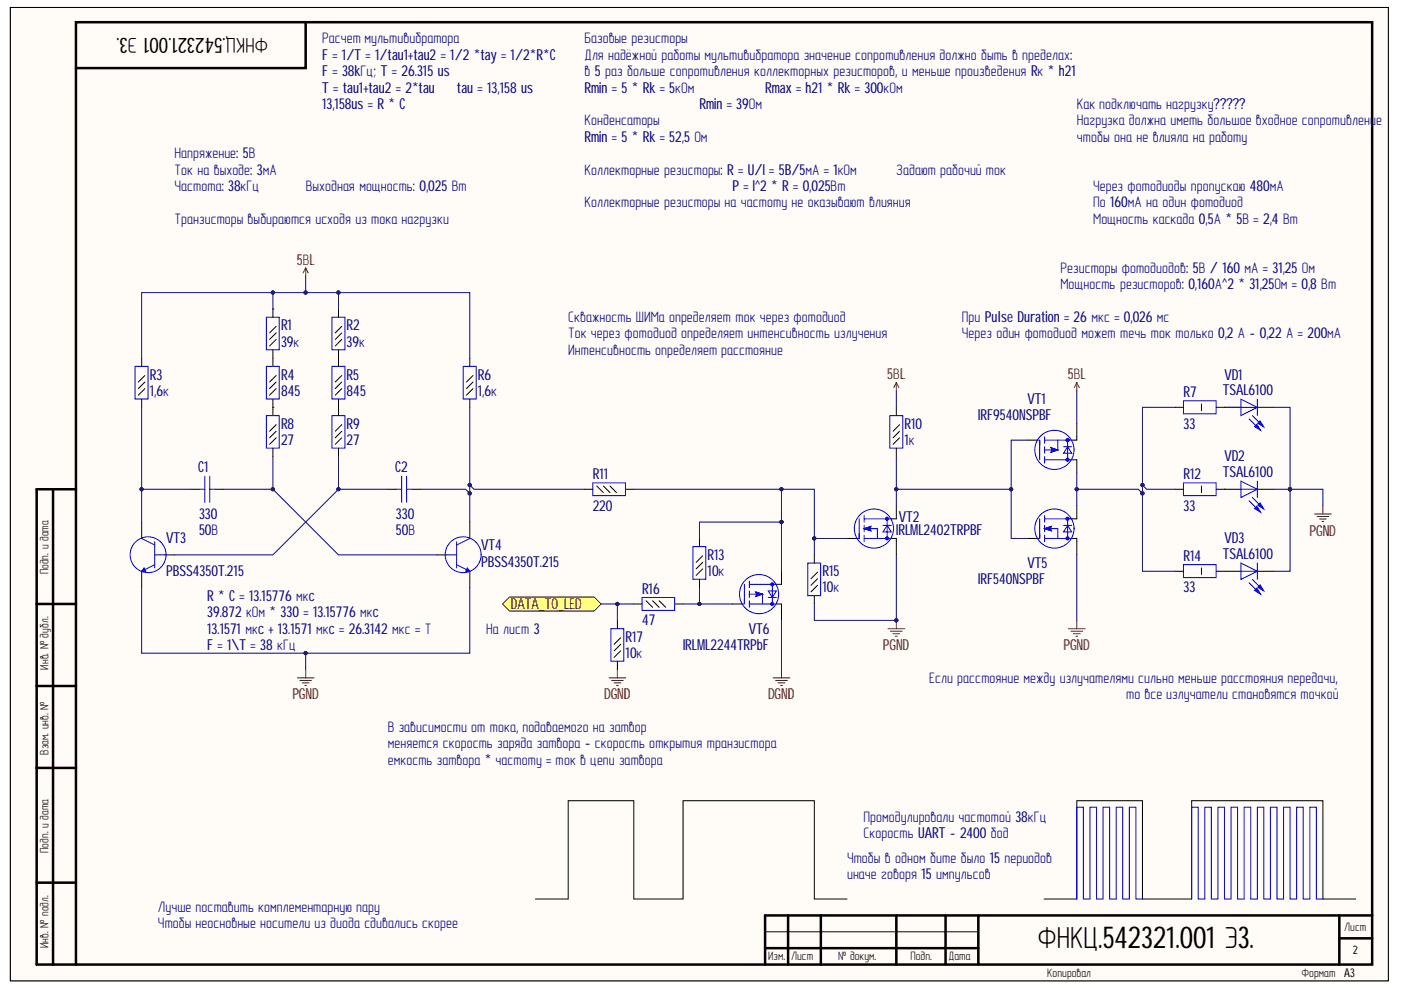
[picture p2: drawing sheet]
<svg xmlns="http://www.w3.org/2000/svg" width="297mm" height="210mm" viewBox="0 0 297 210" stroke-linecap="round" stroke-linejoin="round" font-family="sans-serif">
<path d="M2.2 1.6h292.2v206.4h-292.2z" fill="#fffcf8" stroke="#000" stroke-width=".21"/>
<g fill="none" stroke="#000" stroke-width=".53">
<path d="M16.1 4.7h274.8v199.8h-274.8zM64.8 4.7v9.7h-48.7M11.2 103.7v100.8M16.1 103.7h-8.3v100.8h8.3M7.8 128.1h8.3M7.8 145.4h8.3M7.8 162.8h8.3M7.8 187.1h8.3M167.1 194.1v10.4M174 194.1v10.4M190 194.1v10.4M200.5 194.1v10.4"/>
<path d="M207.4 194.1v10.4M284 194.1v10.4M284 198.9h6.9M290.9 194.1h-128.7v10.4M162.2 201h45.2"/>
</g>
<path d="M259.6 86.4h3.5M266.6 86.4h3.4M162.2 197.6h45.2" fill="none" stroke="#000" stroke-width=".21"/>
<path d="M278.7 109h3.5M279.2 109.5h2.5M279.8 110h1.4M280.3 110.6h.4M280.5 107.2v1.8" fill="none" stroke="#800000" stroke-width=".21"/>
<path d="M263.1 84.6l3.5 1.8-3.5 1.7zM263.1 86.4h3.5M264.8 88.8l1.4 1.4M266.6 84.6v3.5" fill="none" stroke="#00f" stroke-width=".21"/>
<path d="M266 90.4l.5-.5 .8 1.3z" fill="#00f"/>
<path d="M265.5 88.1l1.4 1.4M266 90.4l.5-.5 .8 1.3z" fill="none" stroke="#00f" stroke-width=".21"/>
<path d="M266.7 89.7l.5-.5 .8 1.3z" fill="#00f"/>
<path d="M266.7 89.7l.5-.5 .8 1.3zM263.1 119.4l3.5 1.7-3.5 1.8zM266.6 119.4v3.5M263.1 121.1h3.5M264.8 123.6l1.4 1.3" fill="none" stroke="#00f" stroke-width=".21"/>
<path d="M259.6 121.1h3.5M266.6 121.1h3.4" fill="none" stroke="#000" stroke-width=".21"/>
<path d="M266 125.2l.5-.5 .8 1.3z" fill="#00f"/>
<path d="M265.5 122.9l1.4 1.3M266 125.2l.5-.5 .8 1.3z" fill="none" stroke="#00f" stroke-width=".21"/>
<path d="M266.7 124.5l.5-.5 .8 1.3z" fill="#00f"/>
<path d="M263.1 102l3.5 1.7-3.5 1.8zM263.1 103.7h3.5M264.8 106.2l1.4 1.4M266.6 102v3.5M266.7 124.5l.5-.5 .8 1.3z" fill="none" stroke="#00f" stroke-width=".21"/>
<path d="M259.6 103.7h3.5M266.6 103.7h3.4" fill="none" stroke="#000" stroke-width=".21"/>
<path d="M266 107.8l.5-.5 .8 1.3z" fill="#00f"/>
<path d="M265.5 105.5l1.4 1.4M266 107.8l.5-.5 .8 1.3z" fill="none" stroke="#00f" stroke-width=".21"/>
<path d="M266.7 107.1l.5-.5 .8 1.3z" fill="#00f"/>
<path d="M266.7 107.1l.5-.5 .8 1.3z" fill="none" stroke="#00f" stroke-width=".21"/>
<path d="M106.6 128.1l1.4-1.5h17.9l1.5 1.5-1.5 1.5h-17.9z" fill-rule="evenodd" fill="#ffff80" stroke="#800000" stroke-width=".21"/>
<g fill="none" stroke="#800000" stroke-width=".21">
<path d="M64.8 56.8l-.5 1.1M64.8 56.8l.5 1.1M64.8 56.8v1.8M188.3 133.3h3.5M188.8 133.8h2.5M189.3 134.4h1.4M189.9 134.9h.3M190 131.5v1.8M63 143.7h3.6M63.6 144.3h2.4M64.1 144.8h1.4M64.6 145.3h.4"/>
<path d="M64.8 142v1.7"/>
</g>
<circle cx="190" cy="131.5" r=".34" fill="#000080" stroke="#000080" stroke-width=".21"/>
<path d="M113.5 190.6h7v-20.8h13.9v20.8h10.4v-20.8h27.9v20.8h6.9M221.4 190.6h6.9v-20.8h13.9v20.8h10.5v-20.8h27.8v20.8h6.9" fill="none" stroke="#000" stroke-width=".21"/>
<path d="M228.3 190.6v-19.5h1.4v19.5h1.4v-19.5h1.4v19.5h1.4v-19.5h1.4v19.5h1.4v-19.5h1.3v19.5h1.4v-19.5h1.4v19.5h1.4M252.7 190.6v-19.5h1.3v19.5h1.4v-19.5h1.4v19.5h1.4v-19.5h1.4v19.5h1.4v-19.5h1.4v19.5h1.4v-19.5h1.4v19.5h1.4v-19.5h1.4v19.5h1.3v-19.5h1.4v19.5h1.4v-19.5h1.4v19.5h1.4v-19.5h1.4v19.5h1.4v-19.5h1.4v19.5h1.4" fill="none" stroke="#00f" stroke-width=".21"/>
<path d="M32.8 114.9v5.5M32.8 119.7l-2.8 1.4" fill="none" stroke="#0000bf" stroke-width=".21"/>
<path d="M30.5 120.4l.4 .7h-.9z" fill="#0000bf"/>
<path d="M30 114.2l2.8 1.4M32.8 117.6h2.1M96.8 114.9v5.5M96.8 119.7l2.8 1.4M30.5 120.4l.4 .7h-.9z" fill="none" stroke="#0000bf" stroke-width=".21"/>
<path d="M30 110.7v3.5M34.9 117.6h2.1M30 121.1v3.5" fill="none" stroke="#000" stroke-width=".21"/>
<circle cx="31.4" cy="117.6" r="3.8" fill="none" stroke="#00f" stroke-width=".21"/>
<path d="M99.1 120.4l.5 .7h-.9z" fill="#0000bf"/>
<path d="M94.7 117.6h2.1M99.6 114.2l-2.8 1.4M99.1 120.4l.5 .7h-.9z" fill="none" stroke="#0000bf" stroke-width=".21"/>
<path d="M92.6 117.6h2.1M99.6 110.7v3.5M99.6 121.1v3.5M155.2 128.1h2.2M164.6 128.1h1.1v3.4M165.7 121.1v2.8h-1.1" fill="none" stroke="#000" stroke-width=".21"/>
<g fill="none" stroke="#00f" stroke-width=".21">
<path d="M157.4 128.1h.4M157.8 123.9v4.2v-1.1M158.9 128.1h5.7M158.9 123.9h5.7M158.9 126h2.8v2.1M158.9 123.2v1.4M158.9 125.3v1.4M158.9 127.4v1.4M160.2 125.5l1.5 .5-1.5 .5M162.9 125.3h1.7l-.9 1.4zM162.9 126.7h1.7M163.7 123.9v2.7"/>
<path d="M163.7 126.7v1.4"/>
<circle cx="98.2" cy="117.6" r="3.8"/>
<circle cx="160.9" cy="126" r="4.2"/>
</g>
<g fill="#00f" stroke="#00f" stroke-width=".21">
<circle cx="163.7" cy="123.9" r=".33"/>
<circle cx="163.7" cy="128.1" r=".33"/>
</g>
<path d="M160.2 125.5l1.5 .5-1.5 .5 .1-.3z" fill-rule="evenodd" fill="#00f"/>
<g fill="none" stroke="#00f" stroke-width=".21">
<path d="M220 93.3h.4M220.4 94.4v-1.1v4.2M221.5 93.3h5.8M221.5 97.5h5.8M221.5 92.6v1.4M221.5 94.7v1.4M221.5 96.8v1.4M222.9 94.9l1.4 .5-1.4 .5M224.3 93.3v2.1h-2.8M225.5 94.7h1.7M226.4 94.7l.8 1.4h-1.7zM226.4 93.3v1.4"/>
<path d="M226.4 94.8v2.7M160.2 125.5l1.5 .5-1.5 .5 .1-.3z"/>
<circle cx="223.6" cy="95.4" r="4.2"/>
</g>
<g fill="none" stroke="#800000" stroke-width=".21">
<path d="M190 81.1l-.5 1.1M190 81.1l.6 1.1M190 81.1v1.8M226.5 133.3h3.6M227.1 133.8h2.4M227.6 134.4h1.4M228.1 134.9h.4M228.3 131.5v1.8M129.1 143.7h3.6M129.7 144.3h2.4M130.2 144.8h1.4M130.7 145.3h.4"/>
<path d="M130.9 142v1.7"/>
</g>
<path d="M217.9 93.3h2.1M227.3 97.5h1v2.8M228.3 89.8v3.5h-1" fill="none" stroke="#000" stroke-width=".21"/>
<g fill="#00f" stroke="#00f" stroke-width=".21">
<circle cx="226.3" cy="97.5" r=".34"/>
<circle cx="226.3" cy="93.3" r=".34"/>
</g>
<path d="M222.8 94.9l1.5 .5-1.5 .5 .1-.3z" fill-rule="evenodd" fill="#00f"/>
<g fill="none" stroke="#00f" stroke-width=".21">
<path d="M222.8 94.9l1.5 .5-1.5 .5 .1-.3zM220.4 110v4.2v-1.1M221.5 114.2h5.8M221.5 110h5.8M221.5 112.1h2.8v2.1M221.5 109.3v1.4M221.5 111.4v1.4M221.5 113.5v1.4M222.9 111.6l-1.4 .5 1.4 .5M225.5 111.4h1.7M226.4 111.4l.8 1.4h-1.7zM226.4 110v1.4"/>
<path d="M226.4 112.8v1.4"/>
<circle cx="223.6" cy="112.1" r="4.2"/>
</g>
<path d="M217.9 114.2h2.1M227.3 114.2h1v3.4M228.3 107.2v2.8h-1" fill="none" stroke="#000" stroke-width=".21"/>
<path d="M221.5 112.1l1.4-.5-.1 .3 .1 .7z" fill-rule="evenodd" fill="#00f"/>
<g fill="none" stroke="#00f" stroke-width=".21">
<path d="M182.2 110v4.2v-1.1M183.2 114.2h5.8M183.2 110h5.8M183.2 112.1h2.8v2.1M183.2 109.3v1.4M183.2 111.4v1.4M183.2 113.5v1.4M184.6 111.6l-1.4 .5 1.4 .5M187.2 111.4h1.8M188.1 111.4l.9 1.4h-1.8zM188.1 110v1.4M188.1 112.8v1.4"/>
<path d="M220 114.2h.4M221.5 112.1l1.4-.5-.1 .3 .1 .7zM226.4 111.4v1.4"/>
<circle cx="185.3" cy="112.1" r="4.2"/>
</g>
<g fill="#00f" stroke="#00f" stroke-width=".21">
<circle cx="226.3" cy="110" r=".34"/>
<circle cx="226.3" cy="114.2" r=".34"/>
</g>
<path d="M228.3 81.1l-.5 1.1M228.3 81.1l.5 1.1M228.3 81.1v1.8" fill="none" stroke="#800000" stroke-width=".21"/>
<path d="M179.6 114.2h2.1M189 114.2h1v3.4M190 107.2v2.8h-1" fill="none" stroke="#000" stroke-width=".21"/>
<path d="M183.2 112.1l1.5-.5-.2 .3 .2 .7z" fill-rule="evenodd" fill="#00f"/>
<g fill="none" stroke="#00f" stroke-width=".21">
<path d="M28.6 77.7h2.8v6.9h-2.8zM56.5 67.3h2.7v6.9h-2.7zM56.5 77.7h2.7v6.9h-2.7zM70.4 67.3h2.7v6.9h-2.7zM70.4 77.7h2.7v6.9h-2.7zM98.2 77.7h2.8v6.9h-2.8zM56.5 88.1h2.7v6.9h-2.7zM70.4 88.1h2.7v6.9h-2.7zM188.6 88.1h2.8v6.9h-2.8zM250.9 85h6.9v2.7h-6.9zM42.2 103.7h1.2M43.4 101v5.5"/>
<path d="M44.5 101v5.5M44.5 103.7h1.2M83.9 103.7h1.3M85.2 101v5.5M86.2 103.7h1.2M86.2 101v5.5M125.7 102.4h6.9v2.7h-6.9zM146.9 115.9h2.7v6.9h-2.7zM171.3 119.4h2.7v6.9h-2.7zM181.7 114.2h.5M183.2 112.1l1.5-.5-.2 .3 .2 .7zM188.1 111.4v1.4"/>
<path d="M250.9 102.4h6.9v2.7h-6.9zM250.9 119.7h6.9v2.8h-6.9zM129.5 133.3h2.8v6.9h-2.8zM136.1 126.7h6.9v2.7h-6.9z"/>
</g>
<g fill="#00f" stroke="#00f" stroke-width=".21">
<circle cx="188.1" cy="110" r=".33"/>
<circle cx="188.1" cy="114.2" r=".33"/>
</g>
<g fill="none" stroke="#000" stroke-width=".21">
<path d="M30 76v1.7M30.7 79.6l-1.4 1.4M57.9 65.5v1.8M57.9 74.2v3.5M58.6 72l-1.4 1.4M58.6 70.6l-1.4 1.4M58.6 69.2l-1.4 1.4M58.6 79.6l-1.4 1.4M71.8 65.5v1.8M71.8 74.2v3.5M72.5 72l-1.4 1.4M72.5 70.6l-1.4 1.4"/>
<path d="M72.5 69.2l-1.4 1.4M72.5 79.6l-1.4 1.4M99.6 76v1.7M100.3 79.6l-1.4 1.4M30 84.6v1.8M30.7 82.4l-1.4 1.4M30.7 81l-1.4 1.4M57.9 84.6v3.5M57.9 95.1v1.7M58.6 92.8l-1.4 1.4M58.6 91.4l-1.4 1.4M58.6 90l-1.4 1.4"/>
<path d="M58.6 82.4l-1.4 1.4M58.6 81l-1.4 1.4M71.8 84.6v3.5M71.8 95.1v1.7M72.5 92.8l-1.4 1.4M72.5 91.4l-1.4 1.4M72.5 90l-1.4 1.4M72.5 82.4l-1.4 1.4M72.5 81l-1.4 1.4M99.6 84.6v1.8M100.3 82.4l-1.4 1.4M100.3 81l-1.4 1.4"/>
<path d="M190 86.4v1.7M190 95.1v1.7M190.7 92.8l-1.3 1.4M190.7 91.4l-1.3 1.4M190.7 90l-1.3 1.4M249.2 86.4h1.7M254.7 85.7v1.4M257.9 86.4h1.7M40.5 103.7h1.7M45.7 103.7h1.7M82.2 103.7h1.7M87.4 103.7h1.8"/>
<path d="M124 103.7h1.7M126.5 103l1.4 1.4M127.9 103l1.4 1.4M129.3 103l1.4 1.4M132.6 103.7h1.8M148.3 114.2v1.7M149 119.2l-1.4 1.4M149 117.8l-1.4 1.4M172.7 117.6v1.8M249.2 103.7h1.7M254.7 103v1.4M257.9 103.7h1.7"/>
<path d="M130.9 131.5v1.8M131.6 138l-1.4 1.4M131.6 136.6l-1.4 1.4M131.6 135.2l-1.4 1.4M134.4 128.1h1.7M137 127.4l1.4 1.4M138.4 127.4l1.4 1.4M139.8 127.4l1.3 1.4M143.1 128.1h1.7M148.3 122.9v1.7M149 120.6l-1.4 1.4M172.7 126.3v1.8"/>
<path d="M173.3 124.1l-1.4 1.4M173.3 122.7l-1.4 1.4M173.3 121.3l-1.4 1.4M249.2 121.1h1.7M254.7 120.4v1.4M257.9 121.1h1.7M130.9 140.2v1.8"/>
</g>
<g fill="none" stroke="#000080" stroke-width=".21">
<path d="M64.8 58.6v3.4h-34.8v14M57.9 65.5h.1M57.9 62v3.5M64.8 62h34.8v14M71.8 62v3.5M30 86.4v24.3M57.9 86.4h.1M57.9 96.8v6.9M71.8 96.8v6.9M99.6 86.4v24.3M190 96.8v10.4M190 82.9v3.5"/>
<path d="M217.9 93.3h-3.5v20.9h3.5M228.3 82.9v6.9M249.2 86.4h-7v34.7h7M259.6 86.4h3.5M270 86.4h3.5v17.3M30 103.7h10.5M47.4 103.7h10.5l13.9 13.9h20.8M82.2 103.7h-10.4l-13.9 13.9h-20.9M89.2 103.7h9.5l.9 .9M99.6 102.9l.9 .8h23.5M134.4 103.7h31.3v7M165.7 110.7h-17.4v3.5"/>
<path d="M165.7 103.7h7v10.5h6.9M165.7 110.7v10.4M172.7 114.2v3.4M190 117.6v13.9h-17.3v-3.4M190 103.7h24.4M228.3 100.3v6.9M228.3 103.7h13l.9 .9M228.3 117.6v13.9M242.2 102.9l.9 .8h6.1M259.6 103.7h.1M270 103.7h3.5M273.5 103.7v17.4h-3.5"/>
<path d="M273.5 103.7h7v3.5M30 124.6v13.9h69.6v-13.9M64.8 138.5v3.5M127.4 128.1h7M130.9 128.1v3.4M144.8 128.1h3.5M148.3 124.6v3.5h6.9M165.7 131.5v10.5M259.6 121.1h.1"/>
</g>
<g fill="#000080" stroke="#000080" stroke-width=".21">
<circle cx="273.5" cy="103.7" r=".33"/>
<circle cx="57.8" cy="62" r=".34"/>
<circle cx="71.8" cy="62" r=".34"/>
<circle cx="30" cy="103.7" r=".33"/>
<circle cx="64.8" cy="138.5" r=".34"/>
<circle cx="57.8" cy="103.7" r=".33"/>
<circle cx="71.8" cy="103.7" r=".33"/>
<circle cx="64.8" cy="62" r=".34"/>
<circle cx="99.6" cy="104.6" r=".34"/>
<circle cx="242.2" cy="102.8" r=".34"/>
<circle cx="130.9" cy="128.1" r=".33"/>
<circle cx="99.6" cy="102.8" r=".34"/>
<circle cx="165.7" cy="110.7" r=".34"/>
<circle cx="148.3" cy="128.1" r=".33"/>
<circle cx="228.3" cy="103.7" r=".33"/>
<circle cx="214.4" cy="103.7" r=".33"/>
<circle cx="242.2" cy="104.6" r=".34"/>
<circle cx="190" cy="103.7" r=".33"/>
<circle cx="165.7" cy="103.7" r=".33"/>
<circle cx="172.6" cy="114.2" r=".34"/>
<circle cx="190" cy="131.5" r=".34"/>
</g>
<path d="M163.9 143.7h3.6M164.5 144.3h2.4M165 144.8h1.4M165.5 145.3h.4M165.7 142v1.7" fill="none" stroke="#800000" stroke-width=".21"/>
<text font-size="6.5" x="220" y="201">ФНКЦ.542321.001 Э3.</text>
<text font-size="4.5" x="56.9" y="8.1" transform="rotate(-180 56.9 8.1)">ФНКЦ.542321.001 Э3.</text>
<g font-size="3.2" fill="#000080">
<text x="68.3" y="9.2">Расчет мультивибратора</text>
<text x="123.9" y="9.2">Базовые резисторы</text>
<text x="68.3" y="12.7">F = 1/T = 1/tau1+tau2 = 1/2 *tay = 1/2*R*C</text>
<text x="68.3" y="16.2">F = 38kГц; T = 26.315 us</text>
<text x="123.9" y="12.7">Для надёжной работы мультивибратора значение сопротивления должно быть в пределах:</text>
<text x="123.9" y="16.2">в 5 раз больше сопротивления коллекторных резисторов, и меньше произведения Rк * h21</text>
<text x="68.3" y="19.6">T = tau1+tau2 = 2*tau</text>
<text x="68.3" y="23.1">13,158us = R * C</text>
<text x="96.9" y="19.6">tau = 13,158 us</text>
<text x="123.9" y="19.6">Rmin = 5 * Rk = 5кОм</text>
<text x="148.3" y="23.1">Rmin = 39Ом</text>
<text x="162.2" y="19.6">Rmax = h21 * Rk = 300кОм</text>
<text x="228.3" y="23.1">Как подключать нагрузку?????</text>
<text x="123.9" y="26.6">Конденсаторы</text>
<text x="228.3" y="26.6">Нагрузка должна иметь большое входное сопротивление</text>
<text x="37" y="33.5">Напряжение: 5В</text>
<text x="123.9" y="30.1">Rmin = 5 * Rk = 52,5 Ом</text>
<text x="228.3" y="30.1">чтобы она не влияла на работу</text>
<text x="37" y="40.5">Частота: 38кГц</text>
<text x="37" y="37">Ток на выходе: 3мА</text>
<text x="64.8" y="40.5">Выходная мощность: 0,025 Вт</text>
<text x="123.9" y="37">Коллекторные резисторы: R = U/I = 5B/5мА = 1кОм</text>
<text x="155.3" y="40.5">P = I^2 * R = 0,025Вт</text>
<text x="190" y="37">Задают рабочий ток</text>
<text x="231.8" y="40.5">Через фотодиоды пропускаю 480мА</text>
<text x="37" y="47.4">Транзисторы выбираются исходя из тока нагрузки</text>
<text x="123.9" y="44">Коллекторные резисторы на частоту не оказывают влияния</text>
<text x="231.8" y="44">По 160мА на один фотодиод</text>
<text x="231.8" y="47.4">Мощность каскада 0,5А * 5В = 2,4 Вт</text>
<text x="224.8" y="57.9">Резисторы фотодиодов: 5В / 160 мА = 31,25 Ом</text>
<text x="224.8" y="61.3">Мощность резисторов: 0,160А^2 * 31,25Ом = 0,8 Вт</text>
<text x="59.6" y="70">R1</text>
<text x="73.5" y="70">R2</text>
<text x="120.5" y="68.3">Скважность ШИМа определяет ток через фотодиод</text>
<text x="120.5" y="71.8">Ток через фотодиод определяет интенсивность излучения</text>
<text x="203.9" y="68.3">При Pulse Duration = 26 мкс = 0,026 мс</text>
<text x="203.9" y="71.8">Через один фотодиод может течь ток только 0,2 А - 0,22 А = 200мА</text>
<text x="59.6" y="73.5">39к</text>
<text x="73.5" y="73.5">39к</text>
<text x="120.5" y="75.2">Интенсивность определяет расстояние</text>
<text x="31.8" y="83.9">1,6к</text>
<text x="31.8" y="80.5">R3</text>
<text x="59.6" y="83.9">845</text>
<text x="59.6" y="80.5">R4</text>
<text x="73.5" y="83.9">845</text>
<text x="73.5" y="80.5">R5</text>
<text x="101.3" y="83.9">1,6к</text>
<text x="101.3" y="80.5">R6</text>
<text x="259.3" y="83.8">TSAL6100</text>
<text x="259.6" y="80.5">VD1</text>
<text x="207.4" y="89.1">IRF9540NSPBF</text>
<text x="217.9" y="85.7">VT1</text>
<text x="250.9" y="84.3">R7</text>
<text x="59.6" y="94.4">27</text>
<text x="59.6" y="90.9">R8</text>
<text x="73.5" y="94.4">27</text>
<text x="73.5" y="90.9">R9</text>
<text x="191.8" y="94.4">1к</text>
<text x="191.8" y="90.9">R10</text>
<text x="250.9" y="90.9">33</text>
<text x="42" y="100.1">C1</text>
<text x="83.8" y="100.1">C2</text>
<text x="125.7" y="101.6">R11</text>
<text x="250.9" y="101.6">R12</text>
<text x="259.3" y="101.1">TSAL6100</text>
<text x="259.6" y="97.8">VD2</text>
<text x="42.2" y="110">330</text>
<text x="42.2" y="113.5">50В</text>
<text x="83.9" y="110">330</text>
<text x="83.9" y="113.5">50В</text>
<text x="125.7" y="108.3">220</text>
<text x="190" y="113.5">IRLML2402TRPBF</text>
<text x="190.6" y="110.8">VT2</text>
<text x="250.9" y="108.3">33</text>
<text x="35.2" y="115.2">VT3</text>
<text x="102" y="116.6">VT4</text>
<text x="150" y="118.7">R13</text>
<text x="250.9" y="119">R14</text>
<text x="259.3" y="118.5">TSAL6100</text>
<text x="259.6" y="115.2">VD3</text>
<text x="35.2" y="122.2">PBSS4350T.215</text>
<text x="102" y="120.2">PBSS4350T.215</text>
<text x="136.1" y="126">R16</text>
<text x="150" y="122.2">10к</text>
<text x="174.4" y="125.6">10к</text>
<text x="174.4" y="122.2">R15</text>
<text x="207.4" y="123.9">IRF540NSPBF</text>
<text x="217.9" y="120.4">VT5</text>
<text x="250.9" y="125.6">33</text>
<text x="43.9" y="130.8">39.872 кОм * 330 = 13.15776 мкc</text>
<text x="43.9" y="127.4">R * C = 13.15776 мкc</text>
<text x="43.9" y="134.3">13.1571 мкc + 13.1571 мкc = 26.3142 мкс = Т</text>
<text x="43.9" y="137.8">F = 1\T = 38 кГц</text>
<text x="103.1" y="134.3">На лист 3</text>
<text x="132.7" y="136.1">R17</text>
<text x="136.1" y="132.6">47</text>
<text x="144.8" y="137.8">IRLML2244TRPbF</text>
<text x="158.7" y="134.3">VT6</text>
<text x="132.7" y="139.5">10к</text>
<text x="197" y="144.7">Если расстояние между излучателями сильно меньше расстояния передачи,</text>
<text x="238.7" y="148.2">то все излучатели становятся точкой</text>
<text x="82.2" y="155.1">В зависимости от тока, подаваемого на затвор</text>
<text x="82.2" y="158.7">меняется скорость заряда затвора - скорость открытия транзистора</text>
<text x="82.2" y="162.1">емкость затвора * частоту = ток в цепи затвора</text>
<text x="183.1" y="174.3">Промодулировали частотой 38кГц</text>
<text x="183.1" y="177.7">Скорость UART - 2400 бод</text>
<text x="179.6" y="182.9">Чтобы в одном бите было 15 периодов</text>
<text x="179.6" y="186.4">иначе говоря 15 импульсов</text>
<text x="33.5" y="193.4">Лучше поставить комплементарную пару</text>
<text x="33.5" y="196.8">Чтобы неосновные носители из диода сдивались скорее</text>
</g>
<g font-size="3.2" fill="#800000">
<text x="62.9" y="56.1">5ВL</text>
<text x="188.1" y="80.4">5ВL</text>
<text x="226.4" y="80.4">5ВL</text>
<text x="277.7" y="113.6">PGND</text>
<text x="108.3" y="129.1">DATA_TO_LED</text>
<text x="187.2" y="137.9">PGND</text>
<text x="225.5" y="137.9">PGND</text>
<text x="62" y="148.3">PGND</text>
<text x="128.1" y="148.3">DGND</text>
<text x="162.8" y="148.3">DGND</text>
</g>
<g font-size="2.6">
<text x="10.3" y="121.8" transform="rotate(-90 10.3 121.8)">Подп. и дата</text>
<text x="10.3" y="142" transform="rotate(-90 10.3 142)">Инв. № дубл.</text>
<text x="10.3" y="160" transform="rotate(-90 10.3 160)">Взам. инв. №</text>
<text x="10.3" y="180.9" transform="rotate(-90 10.3 180.9)">Подп. и дата</text>
<text x="285" y="197.3">Лист</text>
<text x="10.3" y="201.1" transform="rotate(-90 10.3 201.1)">Инв. № подл.</text>
<text x="162.9" y="203.6">Изм.</text>
<text x="167.7" y="203.6">Лист</text>
<text x="177.7" y="203.6">№ докум.</text>
<text x="193" y="203.6">Подп.</text>
<text x="201.1" y="203.6">Дата</text>
<text x="286.7" y="202.2">2</text>
<text x="222" y="207.1">Копировал</text>
<text x="276" y="207.1">Формат</text>
<text x="285" y="207.1">A3</text>
</g>
</svg>
